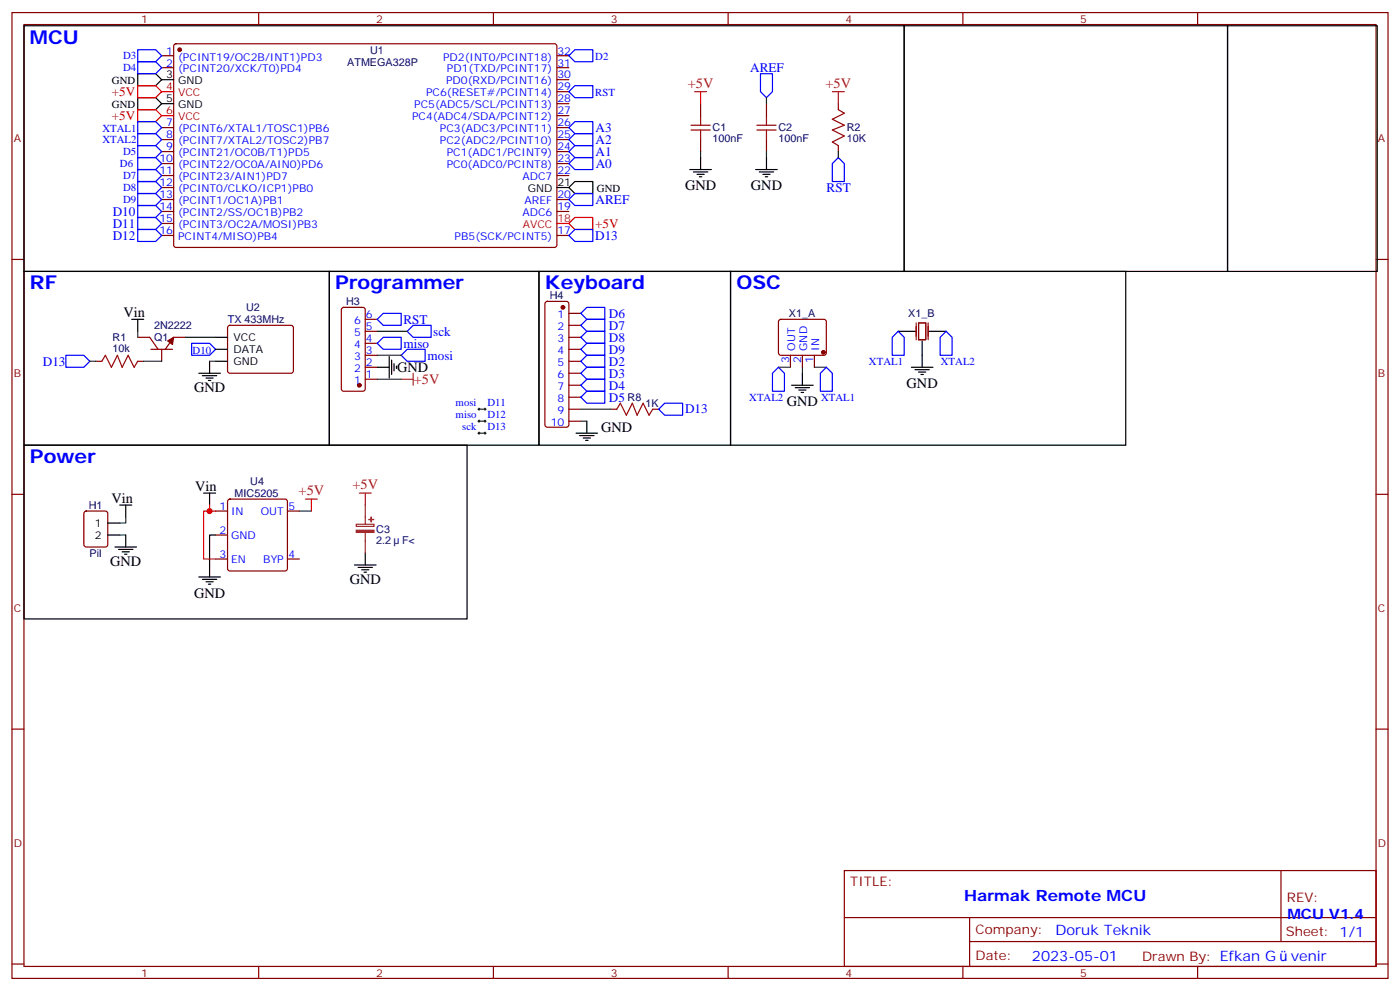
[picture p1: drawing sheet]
<svg xmlns="http://www.w3.org/2000/svg" width="412mm" height="292mm" viewBox="0 0 412 292" stroke-linecap="round" stroke-linejoin="round" font-family="sans-serif">
<g fill="none" stroke="#870000" stroke-width=".35">
<path d="M3.5 3.7h405.4v284.3h-405.4zM7.1 7.2h398.2v277.3h-398.2zM47.6 16.4h3.6M47.6 19.9h3.6M51.4 13.1l.5-.2h111.7l.4 .7v58.8l-.7 .4h-111.7l-.4-.7v-58.5zM76.2 3.7v3.5M145.3 3.7v3.5M164 16.4h3.6M164 19.9h3.6M214.5 3.7v3.5M283.6 3.7v3.5M352.8 3.7v3.5"/>
<path d="M47.6 37.6h3.6M164 37.6h3.6M164 34h3.6M164 30.5h3.6M164 27h3.6M164 23.5h3.6M206.4 30.5v3.5M225.8 30.5v3.5M246.9 30.5v1.8M47.6 41.1h3.6M47.6 44.6h3.6M47.6 48.2h3.6"/>
<path d="M47.6 51.7h3.6M47.6 55.2h3.6M47.6 58.7h3.6M164 41.1h3.6M164 44.6h3.6M164 48.2h3.6M164 51.7h3.6M164 58.7h3.6M206.4 41.1v3.5M225.8 41.1v3.5M246.9 42.9v1.7M3.5 76.4h3.6"/>
<path d="M47.6 62.3h3.6M47.6 65.8h3.6M47.6 69.3h3.6M164 62.3h3.6M164 69.3h3.6M405.3 76.4h3.6M40.6 99.3h3.5l2.5 3.5M54.7 99.3h-3.5l-2.5 3.5M67.3 96l.4-.2h18l.5 .2 .2 .5v13l-.7 .4-18.2-.1-.5-.6v-12.7zM100.8 90.7l.4-.2h5.7l.6 .4 .1 23.6-.5 .6-5.9 .1-.6-.5-.1-23.5zM107.6 97.5h3.5M107.6 94h3.5"/>
<path d="M160.7 88.9l.5-.2h5.7l.5 .2 .2 .5v35.7l-.3 .5-.4 .2h-5.7l-.5-.3-.2-.4v-35.7zM167.6 92.3h3.5M167.6 95.8h3.5M167.6 99.3h3.5M229.5 94.2l.5-.2h12.7l.5 .2 .2 .5v9.5l-.7 .4-13-.1-.4-.6v-9.2zM28.2 106.4h1.8M40.6 106.4h1.7M44.4 102.8h6.4M47.6 102.8v3.6M107.6 111.7h3.5M107.6 108.1h3.5M107.6 104.6h3.5"/>
<path d="M107.6 101.1h3.5M167.6 102.8h3.5M167.6 106.4h3.5M167.6 109.9h3.5M167.6 113.4h3.5M167.6 116.9h3.5M232.8 104.6v3.5M236.4 104.6v3.5M239.9 104.6v3.5M167.6 120.5h3.5M167.6 124h3.5M179.9 120.5h1.8"/>
<path d="M192.3 120.5h1.7M3.5 145.5h3.6M24.9 150.7l.5-.2h5.6l.7 .4v9.4l-.4 .7h-5.9l-.7-.4v-9.4zM63.5 150.5h3.5M63.5 157.5h3.5M67.3 147.1l.4-.2h16.3l.5 .2 .2 .5v19.8l-.3 .5-.4 .2h-16.3l-.5-.2-.2-.5v-19.8zM84.7 150.5h3.5M405.3 145.5h3.6M63.5 164.6h3.5M84.7 164.6h3.5M3.5 214.7h3.6M405.3 214.7h3.6"/>
<path d="M248.7 256.3h156.6v28.2h-156.6zM377.3 256.3v20.9M248.7 270.1h156.5M285.6 277.2h119.6M285.6 270.1v14.2M3.5 283.8h3.6M76.2 284.5v3.5M145.3 284.5v3.5M214.5 284.5v3.5M283.6 284.5v3.5M352.8 284.5v3.5M405.3 283.8h3.6"/>
</g>
<g fill="#870000" stroke="#870000" stroke-width=".35">
<path d="M49.4 100.4l1.8-1.1-.4 2.1z"/>
<circle cx="52.9" cy="14.6" r=".53"/>
<circle cx="105.8" cy="113.4" r=".53"/>
<circle cx="165.8" cy="90.5" r=".53"/>
<circle cx="242.5" cy="103.7" r=".53"/>
</g>
<g fill="none" stroke="#000" stroke-width=".35">
<path d="M7.1 7.6h259.2v72.3h-259.2zM266.3 7.6h95.3v72.3h-95.3zM361.6 7.6h44.1v72.3h-44.1zM40.6 21.7h5.3l1.7 1.8-1.7 1.7h-5.3zM40.6 28.8h5.3l1.7 1.7-1.7 1.8h-5.3zM47.6 23.5h3.6M47.6 30.5h3.6M164 55.2h3.6M169.3 53.4h5.3v3.6h-5.3l-1.7-1.8zM203.2 49.9h6.3M204.3 50.6h4.2M205.3 51.3h2.1"/>
<path d="M206 52h.7M206.4 46.4v3.5M222.6 49.9h6.4M223.7 50.6h4.2M224.7 51.3h2.1M225.4 52h.7M225.8 46.4v3.5M7.1 79.9h89.9v51.2h-89.9zM97 79.9h61.7v51.2h-61.7zM158.7 79.9h56.5v51.2h-56.5zM215.2 79.9h116.4v51.2h-116.4zM38.8 94h3.5"/>
<path d="M40.6 94v3.5M63.5 99.3h3.5M264.6 97.5h5.3M273.4 97.5h5.3M58.6 109.9h6.3M59.6 110.6h4.3M60.7 111.3h2.1M61.4 112h.7M61.7 106.4v3.5M63.5 106.4h3.5M63.5 102.8h3.5M111.1 108.1h3.6"/>
<path d="M114.7 105v6.3M115.4 106v4.2M116.1 107.1v2.1M116.8 107.8v.7M233.2 113.4h6.3M234.2 114.1h4.3M235.3 114.8h2.1M236 115.5h.7M236.4 109.9v3.5M268.5 108.1h6.3M269.5 108.8h4.3M270.6 109.5h2.1"/>
<path d="M271.3 110.2h.7M271.6 100.4v7.7M7.1 131.1h130.5v51.1h-130.5zM169.7 127.5h6.3M170.7 128.2h4.3M171.8 128.9h2.1M172.5 129.6h.7M172.9 124v3.5M31.7 154h3.6M31.7 157.5h3.6M35.3 148.7h3.5M37 148.7v3.5"/>
<path d="M37 157.5v3.5M60 145.2h3.5M61.7 145.2v3.5M63.5 157.5h-1.8v12.4M33.9 161h6.3M34.9 161.7h4.3M36 162.5h2.1M36.7 163.2h.7M58.6 169.9h6.3M59.6 170.6h4.3M60.7 171.3h2.1M61.4 172h.7"/>
<path d="M104.4 166.3h6.4M105.5 167h4.2M106.5 167.7h2.2M107.2 168.5h.7M107.6 162.8v3.5"/>
</g>
<path d="M40.6 32.3h5.3l1.7 1.7-1.7 1.8h-5.3zM40.6 25.2h5.3l1.7 1.8-1.7 1.8h-5.3zM47.6 27h3.6M47.6 34h3.6M164 65.8h3.6M167.6 65.8l1.7-1.8h5.3v3.6h-5.3zM61.7 148.7v1.8M63.5 150.5h-3.5v14.1h3.5" fill="none" stroke="#f00" stroke-width=".35"/>
<path d="M203.6 38.3h5.6M203.6 36.9h5.6M206.4 34v2.9M206.4 38.3v2.8M223 38.3h5.6M223 36.9h5.6M225.8 34v2.9M225.8 38.3v2.8M246.9 32.3l1.8 1-3.5 1.8 3.5 1.8-3.5 1.4 3.5 1.7-3.5 1.8 1.7 1.1M30 106.4l1-1.8 1.8 3.5 1.8-3.5 1.4 3.5 1.7-3.5 1.8 3.5 1.1-1.7M181.7 120.5l1-1.8 1.8 3.5 1.8-3.5 1.4 3.5 1.7-3.5 1.8 3.5 1.1-1.7" fill="none" stroke="#a10000" stroke-width=".35"/>
<g fill="none" stroke="#008700" stroke-width=".35">
<path d="M225.8 28.8v1.7M206.4 44.6v1.8M225.8 44.6v1.8M246.9 44.6v1.8M40.6 97.5v1.8M54.7 99.3h8.8M111.1 97.5h8.8M26.5 106.4h1.7M42.3 106.4h5.3M61.7 106.4h1.8M111.1 111.7h7.1M111.1 104.6h7.1"/>
<path d="M229.3 108.1h3.5M236.4 108.1v1.8M239.9 108.1h3.5M141.1 120.5h1.8M141.1 127.5h1.8M141.1 124h1.8M171.1 120.5h8.8M171.1 124h1.8M35.3 157.5h1.7M37 152.2v1.8h-1.7M88.2 150.5h3.5"/>
</g>
<g fill="none" stroke="#00f" stroke-width=".35">
<path d="M40.6 14.6h5.3l1.7 1.8-1.7 1.8h-5.3zM40.6 18.2h5.3l1.7 1.7-1.7 1.8h-5.3zM169.3 14.6h5.3v3.6h-5.3l-1.7-1.8zM40.6 35.8h5.3l1.7 1.8-1.7 1.7h-5.3zM40.6 39.3h5.3l1.7 1.8-1.7 1.8h-5.3zM169.3 25.2h5.3v3.6h-5.3l-1.7-1.8zM169.3 35.8h5.3v3.5h-5.3l-1.7-1.7zM224 21.7h3.5v5.3l-1.7 1.8-1.8-1.8zM40.6 46.4h5.3l1.7 1.8-1.7 1.7h-5.3zM40.6 49.9h5.3l1.7 1.8-1.7 1.7h-5.3zM40.6 53.4h5.3l1.7 1.8-1.7 1.8h-5.3zM40.6 57h5.3l1.7 1.7-1.7 1.8h-5.3z"/>
<path d="M40.6 42.9h5.3l1.7 1.7-1.7 1.8h-5.3zM167.6 58.7l1.7-1.7h5.3v3.5h-5.3zM167.6 48.2l1.7-1.8h5.3v3.5h-5.3zM167.6 44.6l1.7-1.7h5.3v3.5h-5.3zM167.6 41.1l1.7-1.8h5.3v3.6h-5.3zM246.9 46.4l1.8 1.8v5.2h-3.5v-5.2zM40.6 60.5h5.3l1.7 1.8-1.7 1.7h-5.3zM40.6 64h5.3l1.7 1.8-1.7 1.8h-5.3zM40.6 67.6h5.3l1.7 1.7-1.7 1.8h-5.3zM167.6 69.3l1.7-1.7h5.3v3.5h-5.3zM111.1 94l1.8-1.7h5.3v3.5h-5.3zM119.9 97.5l1.8-1.7h5.3v3.5h-5.3z"/>
<path d="M171.1 92.3l1.8-1.8h5.3v3.5h-5.3zM171.1 95.8l1.8-1.8h5.3v3.5h-5.3zM171.1 99.3l1.8-1.8h5.3v3.6h-5.3zM264.6 97.5l1.7 1.8v5.3h-3.5v-5.3zM278.7 97.5l1.8 1.8v5.3h-3.6v-5.3zM19.4 104.6h5.3l1.8 1.8-1.8 1.7h-5.3zM56.4 101.1h5.3l1.8 1.7-1.8 1.8h-5.3zM111.1 101.1l1.8-1.8h5.3v3.5h-5.3zM119.9 102.8h5.3v3.6h-5.3l-1.7-1.8zM171.1 102.8l1.8-1.7h5.3v3.5h-5.3zM171.1 106.4l1.8-1.8h5.3v3.5h-5.3zM171.1 109.9l1.8-1.8h5.3v3.6h-5.3z"/>
<path d="M171.1 113.4l1.8-1.7h5.3v3.5h-5.3zM171.1 116.9l1.8-1.7h5.3v3.5h-5.3zM229.3 108.1l1.8 1.8v5.3h-3.6v-5.3zM241.7 109.9l1.7-1.8 1.8 1.8v5.3h-3.5zM194 120.5l1.8-1.8h5.3v3.5h-5.3z"/>
</g>
<path d="M204.6 27h3.5M206.4 27v3.5M245.2 27h3.5M246.9 27v3.5M118.2 111.7h3.5M121.7 109.9v3.5M90 146.9h3.5M91.7 146.9v3.6M105.8 145.2h3.6M107.6 145.2v3.5" fill="none" stroke="#c03" stroke-width=".35"/>
<path d="M140.8 120.5h.7M140.8 124h.7M140.8 127.5h.7M141.1 120.1v.7M141.1 123.6v.8M141.1 127.2v.7M142.5 120.5h.7M142.5 124h.7M142.5 127.5h.7M142.9 120.1v.7M142.9 123.6v.8M142.9 127.2v.7" fill="none" stroke="#000" stroke-width=".29"/>
<path d="M269.9 95.1v4.9M270.6 95.1h2.1v4.9h-2.1zM273.4 95.1v4.9" fill="none" stroke="#871200" stroke-width=".35"/>
<path d="M105 154.3h5.1v.7h-5.1zM107.6 148.7v5.6M107.6 156.8v6" fill="none" stroke="#8c2424" stroke-width=".35"/>
<g fill="#8c2424" stroke="#8c2424" stroke-width=".35">
<path d="M105 156.1h5.1v.6h-5.1z"/>
<path d="M108.7 152.9l1.4 .1z"/>
<path d="M109.3 152.2l.1 1.4z"/>
</g>
<circle cx="61.7" cy="150.5" r=".88" fill="#c00"/>
<g font-size="5.6" fill="#00f">
<text x="8.8" y="12.9">MCU</text>
<text x="8.8" y="85.2">RF</text>
<text x="98.8" y="85.2">Programmer</text>
<text x="160.5" y="85.2">Keyboard</text>
<text x="217" y="85.2">OSC</text>
<text x="8.8" y="136.3">Power</text>
</g>
<text font-size="4.6" fill="#00f" x="284" y="265.1">Harmak Remote MCU</text>
<g font-size="4.2" fill="#c03">
<text x="202.6" y="25.9">+5V</text>
<text x="243.2" y="25.9">+5V</text>
<text x="121.9" y="113.1">+5V</text>
<text x="87.9" y="145.8">+5V</text>
<text x="103.8" y="144.1">+5V</text>
</g>
<g font-size="4.2">
<text x="201.8" y="56">GND</text>
<text x="221.2" y="56">GND</text>
<text x="36.3" y="93.3">Vin</text>
<text x="116.9" y="109.6">GND</text>
<text x="57.1" y="115.5">GND</text>
<text x="231.8" y="119.5">GND</text>
<text x="267.1" y="114.2">GND</text>
<text x="177.1" y="127.2">GND</text>
<text x="32.8" y="148">Vin</text>
<text x="57.5" y="144.5">Vin</text>
<text x="32.5" y="166.7">GND</text>
<text x="103" y="172">GND</text>
<text x="57.2" y="176">GND</text>
</g>
<g font-size="4.2" fill="#00f">
<text x="310.9" y="275.1">Doruk Teknik</text>
<text x="379.2" y="270.4">MCU V1.4</text>
<text x="304" y="282.9">2023-05-01</text>
<text x="380.2" y="282.8">venir</text>
</g>
<g font-size="3.9" fill="#00f">
<text x="221" y="21.2">AREF</text>
<text x="175.5" y="38.9">A3</text>
<text x="175.5" y="46">A1</text>
<text x="175.5" y="42.4">A2</text>
<text x="175.5" y="49.5">A0</text>
<text x="243.5" y="56.4">RST</text>
<text x="33.2" y="63.5">D10</text>
<text x="175.5" y="60.1">AREF</text>
<text x="33.2" y="67">D11</text>
<text x="33.2" y="70.6">D12</text>
<text x="175.3" y="70.7">D13</text>
<text x="118.9" y="95.3">RST</text>
<text x="179.4" y="93.6">D6</text>
<text x="127.6" y="98.9">sck</text>
<text x="179.4" y="97.1">D7</text>
<text x="179.4" y="100.6">D8</text>
<text x="12.6" y="107.6">D13</text>
<text x="118.9" y="102.4">miso</text>
<text x="125.9" y="105.9">mosi</text>
<text x="179.4" y="104.1">D9</text>
<text x="179.4" y="107.7">D2</text>
<text x="179.4" y="111.2">D3</text>
<text x="179.4" y="114.7">D4</text>
<text x="179.4" y="118.3">D5</text>
<text x="201.8" y="121.7">D13</text>
</g>
<g font-size="3.9" fill="#f00">
<text x="33" y="28.2">+5V</text>
<text x="33" y="35.3">+5V</text>
<text x="175.3" y="67">+5V</text>
</g>
<g font-size="3.9" fill="#800">
<text x="250.5" y="260.9">TITLE:</text>
<text x="379.1" y="265.6">REV:</text>
<text x="287.4" y="275.1">Company:</text>
<text x="378.7" y="275.7">Sheet: 1/1</text>
<text x="287.4" y="282.8">Date:</text>
<text x="336.4" y="282.8">Drawn By: Efkan G</text>
</g>
<g font-size="3.2" fill="#800">
<text x="41.6" y="6.7">1</text>
<text x="110.8" y="6.7">2</text>
<text x="179.9" y="6.7">3</text>
<text x="249.1" y="6.7">4</text>
<text x="318.2" y="6.7">5</text>
<text x="4.1" y="41.8">A</text>
<text x="405.9" y="41.8">A</text>
<text x="4.1" y="110.9">B</text>
<text x="405.9" y="110.9">B</text>
<text x="4.1" y="180.1">C</text>
<text x="405.9" y="180.1">C</text>
<text x="4.1" y="249.2">D</text>
<text x="405.9" y="249.2">D</text>
<text x="41.6" y="287.5">1</text>
<text x="110.8" y="287.5">2</text>
<text x="179.9" y="287.5">3</text>
<text x="249.1" y="287.5">4</text>
<text x="318.2" y="287.5">5</text>
</g>
<g font-size="3.2" fill="#00f">
<text x="36.3" y="17.3">D3</text>
<text x="49" y="16.1">1</text>
<text x="52.5" y="17.8">(PCINT19/OC2B/INT1)PD3</text>
<text x="130.5" y="17.8">PD2(INT0/PCINT18)</text>
<text x="164.2" y="16.1">32</text>
<text x="175.3" y="17.8">D2</text>
<text x="36.3" y="20.8">D4</text>
<text x="49" y="19.6">2</text>
<text x="52.5" y="21.3">(PCINT20/XCK/T0)PD4</text>
<text x="131.6" y="21.3">PD1(TXD/PCINT17)</text>
<text x="164.2" y="23.1">30</text>
<text x="164.2" y="19.6">31</text>
<text x="125.5" y="28.4">PC6(RESET#/PCINT14)</text>
<text x="131.4" y="24.9">PD0(RXD/PCINT16)</text>
<text x="164.2" y="26.6">29</text>
<text x="175.3" y="28.1">RST</text>
<text x="121.4" y="35.5">PC4(ADC4/SDA/PCINT12)</text>
<text x="122" y="31.9">PC5(ADC5/SCL/PCINT13)</text>
<text x="164.2" y="33.7">27</text>
<text x="164.2" y="30.2">28</text>
<text x="30.1" y="38.8">XTAL1</text>
<text x="49" y="37.2">7</text>
<text x="49" y="40.7">8</text>
<text x="52.5" y="39">(PCINT6/XTAL1/TOSC1)PB6</text>
<text x="129.6" y="39">PC3(ADC3/PCINT11)</text>
<text x="164.2" y="40.7">25</text>
<text x="164.2" y="37.2">26</text>
<text x="30.1" y="42.2">XTAL2</text>
<text x="36.3" y="45.5">D5</text>
<text x="46.9" y="47.8">10</text>
<text x="49" y="44.3">9</text>
<text x="52.5" y="42.5">(PCINT7/XTAL2/TOSC2)PB7</text>
<text x="52.5" y="46">(PCINT21/OC0B/T1)PD5</text>
<text x="129.6" y="42.5">PC2(ADC2/PCINT10)</text>
<text x="131.6" y="46">PC1(ADC1/PCINT9)</text>
<text x="164.2" y="47.8">23</text>
<text x="164.2" y="44.3">24</text>
<text x="35.3" y="49.1">D6</text>
<text x="36.3" y="52.6">D7</text>
<text x="46.9" y="51.3">11</text>
<text x="52.5" y="49.6">(PCINT22/OC0A/AIN0)PD6</text>
<text x="52.5" y="53.1">(PCINT23/AIN1)PD7</text>
<text x="131.6" y="49.6">PC0(ADC0/PCINT8)</text>
<text x="153.9" y="53.1">ADC7</text>
<text x="164.2" y="51.3">22</text>
<text x="36.3" y="56.1">D8</text>
<text x="36.3" y="59.6">D9</text>
<text x="46.9" y="54.9">12</text>
<text x="46.9" y="58.4">13</text>
<text x="52.5" y="56.6">(PCINT0/CLKO/ICP1)PB0</text>
<text x="164.2" y="58.4">20</text>
<text x="46.9" y="61.9">14</text>
<text x="46.9" y="65.4">15</text>
<text x="52.5" y="60.1">(PCINT1/OC1A)PB1</text>
<text x="52.5" y="63.7">(PCINT2/SS/OC1B)PB2</text>
<text x="153.9" y="63.7">ADC6</text>
<text x="154.5" y="60.1">AREF</text>
<text x="164.2" y="61.9">19</text>
<text x="46.9" y="69">16</text>
<text x="52.5" y="67.2">(PCINT3/OC2A/MOSI)PB3</text>
<text x="52.5" y="70.7">PCINT4/MISO)PB4</text>
<text x="133.9" y="70.7">PB5(SCK/PCINT5)</text>
<text x="164.2" y="69">17</text>
<text x="104.3" y="95.4">6</text>
<text x="107.8" y="93.7">6</text>
<text x="164.2" y="93.7">1</text>
<text x="104.3" y="99">5</text>
<text x="107.8" y="100.7">4</text>
<text x="107.8" y="97.2">5</text>
<text x="164.2" y="97.2">2</text>
<text x="164.2" y="100.7">3</text>
<text x="56.7" y="104.1">D10</text>
<text x="104.3" y="106">3</text>
<text x="104.3" y="102.5">4</text>
<text x="107.8" y="107.8">2</text>
<text x="107.8" y="104.2">3</text>
<text x="164.2" y="104.2">4</text>
<text x="164.2" y="107.8">5</text>
<text x="232.5" y="106.8" transform="rotate(-90 232.5 106.8)">3</text>
<text x="234.2" y="103.3" transform="rotate(-90 234.2 103.3)">OUT</text>
<text x="236" y="106.8" transform="rotate(-90 236 106.8)">2</text>
<text x="237.8" y="103.3" transform="rotate(-90 237.8 103.3)">GND</text>
<text x="239.5" y="106.8" transform="rotate(-90 239.5 106.8)">1</text>
<text x="241.3" y="103.3" transform="rotate(-90 241.3 103.3)">IN</text>
<text x="256" y="107.5">XTAL1</text>
<text x="277.1" y="107.5">XTAL2</text>
<text x="104.3" y="113.1">1</text>
<text x="104.3" y="109.5">2</text>
<text x="107.8" y="111.3">1</text>
<text x="164.2" y="111.3">6</text>
<text x="134.2" y="119.6">mosi</text>
<text x="143.6" y="119.6">D11</text>
<text x="164.2" y="114.8">7</text>
<text x="164.2" y="118.4">8</text>
<text x="220.7" y="118.1">XTAL2</text>
<text x="241.9" y="118.1">XTAL1</text>
<text x="134.2" y="123.1">miso</text>
<text x="143.6" y="123.1">D12</text>
<text x="162.2" y="125.4">10</text>
<text x="164.2" y="121.9">9</text>
<text x="136.2" y="126.6">sck</text>
<text x="143.6" y="126.6">D13</text>
<text x="64.7" y="150.1">1</text>
<text x="68.1" y="151.5">IN</text>
<text x="76.8" y="151.5">OUT</text>
<text x="85" y="150.1">5</text>
<text x="64.7" y="157.2">2</text>
<text x="68.1" y="158.6">GND</text>
<text x="64.7" y="164.2">3</text>
<text x="68.1" y="165.6">EN</text>
<text x="77.6" y="165.6">BYP</text>
<text x="85" y="164.2">4</text>
</g>
<g font-size="3.2" fill="#000080">
<text x="109" y="15.8">U1</text>
<text x="102.3" y="19.3">ATMEGA328P</text>
<text x="209.9" y="41.9">100nF</text>
<text x="209.9" y="38.7">C1</text>
<text x="229.3" y="41.9">100nF</text>
<text x="229.3" y="38.7">C2</text>
<text x="249.4" y="41.9">10K</text>
<text x="249.4" y="38.7">R2</text>
<text x="102" y="89.9">H3</text>
<text x="161.9" y="88.1">H4</text>
<text x="67.1" y="95.1">TX 433MHz</text>
<text x="72.5" y="91.6">U2</text>
<text x="232.4" y="93.3">X1_A</text>
<text x="267.6" y="93.3">X1_B</text>
<text x="33.2" y="100.4">R1</text>
<text x="45.4" y="96.9">2N2222</text>
<text x="45.4" y="100.4">Q1</text>
<text x="33.2" y="103.5">10k</text>
<text x="184.9" y="118.1">R8</text>
<text x="190.1" y="119.8">1K</text>
<text x="73.7" y="142.8">U4</text>
<text x="26.1" y="149.9">H1</text>
<text x="69.1" y="146.3">MIC5205</text>
<text x="110.8" y="160.1">2.2</text>
<text x="110.8" y="156.9">C3</text>
<text x="118.4" y="160.1">F&lt;</text>
<text x="26.4" y="164">Pil</text>
</g>
<g font-size="3.2">
<text x="49" y="23.1">3</text>
<text x="33" y="24.7">GND</text>
<text x="52.5" y="24.9">GND</text>
<text x="33" y="31.8">GND</text>
<text x="49" y="30.2">5</text>
<text x="52.5" y="31.9">GND</text>
<text x="155.5" y="56.6">GND</text>
<text x="164.2" y="54.9">21</text>
<text x="175.8" y="56.5">GND</text>
<text x="68.8" y="100.4">VCC</text>
<text x="68.8" y="107.4">GND</text>
<text x="68.8" y="103.9">DATA</text>
<text x="28" y="155">1</text>
<text x="28" y="158.6">2</text>
</g>
<g font-size="3.2" fill="#f00">
<text x="49" y="26.6">4</text>
<text x="52.5" y="28.4">VCC</text>
<text x="49" y="33.7">6</text>
<text x="52.5" y="35.5">VCC</text>
<text x="164.2" y="65.4">18</text>
<text x="154" y="67.2">AVCC</text>
</g>
</svg>
